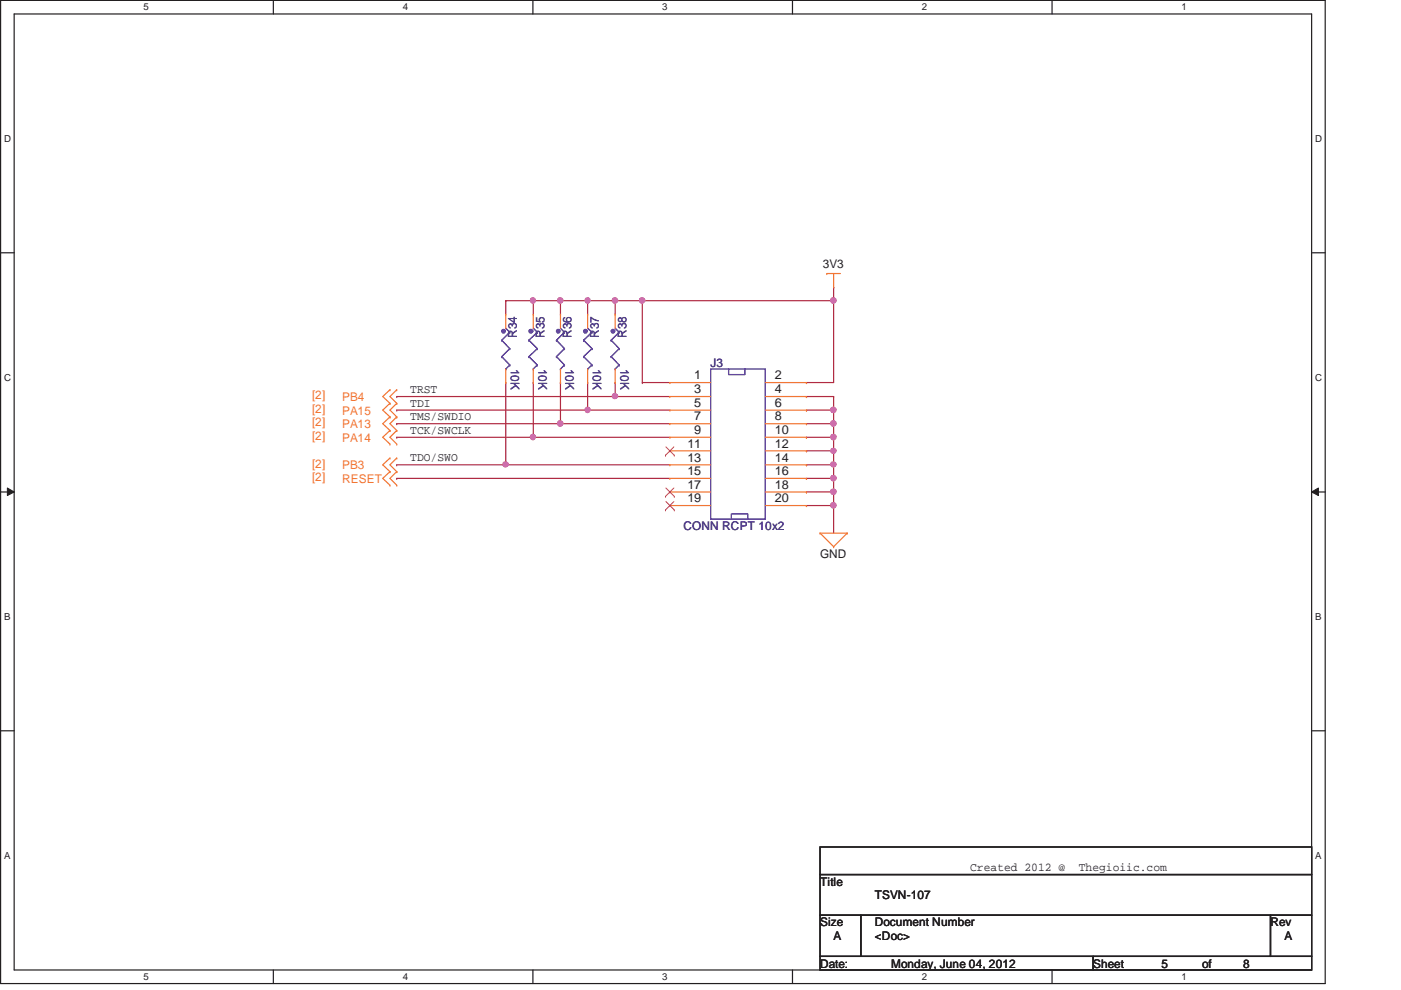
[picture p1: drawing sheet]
<svg xmlns="http://www.w3.org/2000/svg" width="297mm" height="210mm" viewBox="0 0 297 210" stroke-linecap="round" stroke-linejoin="round" font-family="sans-serif">
<path d="M.1 .1h280.9v208.4h-280.9zM3 3h275.1v202.7h-275.1z" fill="none" stroke="#221f20" stroke-width=".25"/>
<g fill="#fff">
<path d="M30.4 .4h1.1v2.3h-1.1z"/>
<path d="M30.4 206h1.1v2.3h-1.1z"/>
</g>
<path d="M58 .1v2.9M58 205.7v2.8" fill="none" stroke="#221f20" stroke-width=".25"/>
<g fill="#fff">
<path d="M85.4 .4h1.1v2.3h-1.1z"/>
<path d="M85.4 206h1.1v2.3h-1.1z"/>
</g>
<path d="M113 .1v2.9M113 205.7v2.8" fill="none" stroke="#221f20" stroke-width=".25"/>
<g fill="#fff">
<path d="M140.4 .4h1.1v2.3h-1.1z"/>
<path d="M140.4 206h1.1v2.3h-1.1z"/>
</g>
<path d="M168 .1v2.9M168 205.7v2.8" fill="none" stroke="#221f20" stroke-width=".25"/>
<g fill="#fff">
<path d="M195.5 .4h1.1v2.3h-1.1z"/>
<path d="M195.5 206h1.1v2.3h-1.1z"/>
</g>
<path d="M223.1 .1v2.9M223.1 205.7v2.8" fill="none" stroke="#221f20" stroke-width=".25"/>
<g fill="#fff">
<path d="M250.5 .4h1.1v2.3h-1.1z"/>
<path d="M250.5 206h1.1v2.3h-1.1z"/>
<path d="M.9 28.3h1.4v2.3h-1.4z"/>
<path d="M278.9 28.3h1.4v2.3h-1.4z"/>
<path d="M.9 78.9h1.4v2.3h-1.4z"/>
<path d="M278.9 78.9h1.4v2.3h-1.4z"/>
</g>
<path d="M.1 53.6h2.9M278.1 53.6h2.9" fill="none" stroke="#221f20" stroke-width=".25"/>
<g fill="#fff">
<path d="M.9 129.6h1.3v2.3h-1.3z"/>
<path d="M278.9 129.6h1.3v2.3h-1.3z"/>
</g>
<path d="M.1 104.3h2.9M278.1 104.3h2.9" fill="none" stroke="#221f20" stroke-width=".25"/>
<path d="M1.6 103.5l1.4 .8-1.4 .8z" fill="#221f20"/>
<path d="M1.6 103.5l1.4 .8-1.4 .8z" fill="none" stroke="#221f20" stroke-width=".21"/>
<path d="M278.1 104.3l1.4-.8v1.6z" fill="#221f20"/>
<path d="M278.1 104.3l1.4-.8v1.6z" fill="none" stroke="#221f20" stroke-width=".21"/>
<g fill="#fff">
<path d="M.9 180.3h1.3v2.2h-1.3z"/>
<path d="M278.9 180.3h1.2v2.2h-1.2z"/>
</g>
<path d="M.1 154.9h2.9M278.1 154.9h2.9" fill="none" stroke="#221f20" stroke-width=".25"/>
<path d="M130.4 84.1h.1M130.4 84.1h11.6" fill="none" stroke="#b02a42" stroke-width=".25"/>
<circle cx="130.4" cy="84" r=".55" fill="#cd6eab"/>
<circle cx="130.4" cy="84" r=".55" fill="none" stroke="#cd6eab" stroke-width=".25"/>
<path d="M124.6 87h.1M124.6 87h17.4" fill="none" stroke="#b02a42" stroke-width=".25"/>
<circle cx="124.6" cy="86.9" r=".54" fill="#cd6eab"/>
<circle cx="124.6" cy="86.9" r=".54" fill="none" stroke="#cd6eab" stroke-width=".25"/>
<path d="M118.8 89.8h.1M118.8 89.8h23.2" fill="none" stroke="#b02a42" stroke-width=".25"/>
<circle cx="118.8" cy="89.8" r=".57" fill="#cd6eab"/>
<circle cx="118.8" cy="89.8" r=".57" fill="none" stroke="#cd6eab" stroke-width=".25"/>
<path d="M113.1 92.7h.1M113.1 92.7h28.9" fill="none" stroke="#b02a42" stroke-width=".25"/>
<circle cx="113" cy="92.7" r=".54" fill="#cd6eab"/>
<circle cx="113" cy="92.7" r=".54" fill="none" stroke="#cd6eab" stroke-width=".25"/>
<path d="M107.2 98.6h.1M107.2 98.6h34.8" fill="none" stroke="#b02a42" stroke-width=".25"/>
<circle cx="107.2" cy="98.5" r=".55" fill="#cd6eab"/>
<circle cx="107.2" cy="98.5" r=".55" fill="none" stroke="#cd6eab" stroke-width=".25"/>
<path d="M171 84.1h.1M171 87h.1M171 84.1h5.7M171 87h5.7M176.7 84.1h.1M176.7 87h.1M176.7 84.1v5.7M84.1 101.4h.1M84.1 101.4h57.9" fill="none" stroke="#b02a42" stroke-width=".25"/>
<circle cx="176.7" cy="86.9" r=".57" fill="#cd6eab"/>
<circle cx="176.7" cy="86.9" r=".57" fill="none" stroke="#cd6eab" stroke-width=".25"/>
<path d="M171 89.8h.1M171 89.8h5.7M176.7 89.8h.1M176.7 89.8v2.9" fill="none" stroke="#b02a42" stroke-width=".25"/>
<circle cx="176.7" cy="89.8" r=".57" fill="#cd6eab"/>
<circle cx="176.7" cy="89.8" r=".57" fill="none" stroke="#cd6eab" stroke-width=".25"/>
<path d="M171 92.7h.1M171 92.7h5.7M176.7 92.7h.1M176.7 92.7v2.9" fill="none" stroke="#b02a42" stroke-width=".25"/>
<circle cx="176.7" cy="92.7" r=".57" fill="#cd6eab"/>
<circle cx="176.7" cy="92.7" r=".57" fill="none" stroke="#cd6eab" stroke-width=".25"/>
<path d="M171 95.6h.1M171 95.6h5.7M176.7 95.6h.1M176.7 95.6v3" fill="none" stroke="#b02a42" stroke-width=".25"/>
<circle cx="176.7" cy="95.6" r=".55" fill="#cd6eab"/>
<circle cx="176.7" cy="95.6" r=".55" fill="none" stroke="#cd6eab" stroke-width=".25"/>
<path d="M171 98.6h.1M171 98.6h5.7M176.7 98.6h.1M176.7 98.6v2.8" fill="none" stroke="#b02a42" stroke-width=".25"/>
<circle cx="176.7" cy="98.5" r=".55" fill="#cd6eab"/>
<circle cx="176.7" cy="98.5" r=".55" fill="none" stroke="#cd6eab" stroke-width=".25"/>
<path d="M171 101.4h.1M171 101.4h5.7M176.7 101.4h.1M176.7 101.4v2.9" fill="none" stroke="#b02a42" stroke-width=".25"/>
<circle cx="176.7" cy="101.4" r=".57" fill="#cd6eab"/>
<circle cx="176.7" cy="101.4" r=".57" fill="none" stroke="#cd6eab" stroke-width=".25"/>
<path d="M171 104.3h.1M171 104.3h5.7M176.7 107.2h.1M176.7 107.2v5.8" fill="none" stroke="#b02a42" stroke-width=".25"/>
<circle cx="176.7" cy="107.1" r=".57" fill="#cd6eab"/>
<circle cx="176.7" cy="107.1" r=".57" fill="none" stroke="#cd6eab" stroke-width=".25"/>
<path d="M136.2 63.8h.1M136.2 63.8h40.5M176.7 63.8h.1M176.7 63.8v17.3h-5.7M171 81.1h.1M171 107.2h.1M171 107.2h5.7" fill="none" stroke="#b02a42" stroke-width=".25"/>
<circle cx="176.7" cy="63.7" r=".57" fill="#cd6eab"/>
<circle cx="176.7" cy="63.7" r=".57" fill="none" stroke="#cd6eab" stroke-width=".25"/>
<path d="M130.4 63.8h.1M130.4 63.8h5.8M136.2 63.8h.1M136.2 63.8v17.3M176.7 60.9h.1M176.7 60.9v2.9M136.2 81.1h.1M136.2 81.1h5.8" fill="none" stroke="#b02a42" stroke-width=".25"/>
<circle cx="136.1" cy="63.7" r=".57" fill="#cd6eab"/>
<circle cx="136.1" cy="63.7" r=".57" fill="none" stroke="#cd6eab" stroke-width=".25"/>
<path d="M107.2 63.8h.1M107.2 63.8v2.8M107.2 63.8h11.6M113.1 63.8h.1M113.1 63.8v2.8M118.8 63.8h.1M118.8 63.8v2.8" fill="none" stroke="#b02a42" stroke-width=".25"/>
<circle cx="113" cy="63.7" r=".54" fill="#cd6eab"/>
<circle cx="113" cy="63.7" r=".54" fill="none" stroke="#cd6eab" stroke-width=".25"/>
<path d="M118.8 63.8h.1M118.8 63.8h5.8M124.6 63.8h.1M124.6 63.8v2.8" fill="none" stroke="#b02a42" stroke-width=".25"/>
<circle cx="118.8" cy="63.7" r=".57" fill="#cd6eab"/>
<circle cx="118.8" cy="63.7" r=".57" fill="none" stroke="#cd6eab" stroke-width=".25"/>
<path d="M130.4 63.8h.1M130.4 63.8v2.8" fill="none" stroke="#b02a42" stroke-width=".25"/>
<circle cx="130.4" cy="63.7" r=".57" fill="#cd6eab"/>
<circle cx="130.4" cy="63.7" r=".57" fill="none" stroke="#cd6eab" stroke-width=".25"/>
<path d="M124.6 63.8h.1M124.6 63.8h5.8" fill="none" stroke="#b02a42" stroke-width=".25"/>
<circle cx="124.6" cy="63.7" r=".54" fill="#cd6eab"/>
<circle cx="124.6" cy="63.7" r=".54" fill="none" stroke="#cd6eab" stroke-width=".25"/>
<g fill="none" stroke="#b02a42" stroke-width=".25">
<path d="M84.1 84.1h.1M84.1 87h.1M84.1 89.8h.1M84.1 92.7h.1M84.1 98.6h.1M107.2 81.1h.1M107.2 81.1v17.5h-23.1M113.1 81.1h.1M113.1 81.1v11.6h-29M118.8 81.1h.1M118.8 81.1v8.7h-34.7M124.6 81.1h.1"/>
<path d="M124.6 81.1v5.9h-40.5M130.4 81.1h.1M130.4 81.1v3h-46.3M176.7 104.3h.1M176.7 104.3v2.9"/>
</g>
<circle cx="176.7" cy="104.3" r=".57" fill="#cd6eab"/>
<circle cx="176.7" cy="104.3" r=".57" fill="none" stroke="#cd6eab" stroke-width=".25"/>
<g fill="none" stroke="#f27633" stroke-width=".25">
<path d="M175.3 58h.1M175.3 58h2.9M176.7 58v2.9M176.7 60.9h.1M82.7 91.3h.1M82.7 88.4h.1M82.7 94.2h.1M82.7 85.5h.1M82.7 100h.1M82.7 97.1h.1M82.7 82.6h.1M82.7 88.4l-1.5 1.4 1.5 1.5"/>
<path d="M82.7 91.3l-1.5 1.4 1.5 1.5M82.7 85.5l-1.5 1.5 1.5 1.4M82.7 97.1l-1.5 1.5 1.5 1.4M82.7 82.6l-1.5 1.5 1.5 1.4M82.7 100l-1.5 1.4 1.5 1.5M84.1 91.3h.1M84.1 88.4h.1M84.1 94.2h.1M84.1 85.5h.1M84.1 100h.1M84.1 97.1h.1M84.1 82.6h.1"/>
<path d="M84.1 88.4l-1.4 1.4 1.4 1.5M84.1 91.3l-1.4 1.4 1.4 1.5M84.1 85.5l-1.4 1.5 1.4 1.4M84.1 97.1l-1.4 1.5 1.4 1.4M84.1 82.6l-1.4 1.5 1.4 1.4M84.1 100l-1.4 1.4 1.4 1.5M82.7 102.9h.1M84.1 102.9h.1M173.9 113h.1M173.9 113h5.7M173.9 113l2.8 2.9M176.7 115.9h.1"/>
<path d="M179.6 113h.1M179.6 113l-2.9 2.9"/>
</g>
<path d="M173.9 179.6h104.2v5.8h-104.2zM173.9 185.4h104.2v8.7h-104.2zM173.9 194.1h8.6v8.7h-8.6zM182.5 194.1h86.9v8.7h-86.9zM269.4 194.1h8.7v8.7h-8.7zM173.9 202.8h57.9v2.9h-57.9zM231.8 202.8h46.3v2.9h-46.3z" fill="none" stroke="#221f20" stroke-width=".25"/>
<path d="M112.1 72.1h.1M112.1 75.6h.1M112.1 72.1l1.8 1.8M112.1 75.6l1.8 1.8M113.1 78.2h.1M113.1 69.6l.8 .8M113.9 70.4h.1M113.9 73.9h.1M113.9 77.4h.1M113.9 70.4l-1.8 1.7M113.9 73.9l-1.8 1.7M113.9 77.4l-.8 .8" fill="none" stroke="#63489d" stroke-width=".25"/>
<circle cx="112.6" cy="70.2" r=".4" fill="#63489d"/>
<g fill="none" stroke="#63489d" stroke-width=".25">
<path d="M112.1 72.1h.1M112.1 75.6h.1M112.1 72.1l1.8 1.8M112.1 75.6l1.8 1.8M113.1 78.2h.1M113.1 69.6l.8 .8M113.9 70.4h.1M113.9 73.9h.1M113.9 77.4h.1M113.9 70.4l-1.8 1.7M113.9 73.9l-1.8 1.7M113.9 77.4l-.8 .8"/>
<circle cx="112.6" cy="70.2" r=".4"/>
</g>
<circle cx="112.6" cy="70.2" r=".4" fill="#63489d"/>
<g fill="none" stroke="#63489d" stroke-width=".25">
<path d="M129.6 72.1h.1M129.6 75.6h.1M129.6 72.1l1.7 1.8M129.6 75.6l1.7 1.8M130.4 78.2h.1M130.4 69.6l.9 .8M131.3 70.4h.1M131.3 73.9h.1M131.3 77.4h.1M131.3 70.4l-1.7 1.7M131.3 73.9l-1.7 1.7M131.3 77.4l-.9 .8"/>
<circle cx="112.6" cy="70.2" r=".4"/>
</g>
<path d="M113.1 66.6h.1M113.1 66.6v3M113.1 78.2v2.9M113.1 81.1h.1" fill="none" stroke="#f27633" stroke-width=".25"/>
<circle cx="130" cy="70.2" r=".38" fill="#63489d"/>
<g fill="none" stroke="#63489d" stroke-width=".25">
<path d="M129.6 72.1h.1M129.6 75.6h.1M129.6 72.1l1.7 1.8M129.6 75.6l1.7 1.8M130.4 78.2h.1M130.4 69.6l.9 .8M131.3 70.4h.1M131.3 73.9h.1M131.3 77.4h.1M131.3 70.4l-1.7 1.7M131.3 73.9l-1.7 1.7M131.3 77.4l-.9 .8"/>
<circle cx="130" cy="70.2" r=".38"/>
</g>
<circle cx="130" cy="70.2" r=".38" fill="#63489d"/>
<g fill="none" stroke="#63489d" stroke-width=".25">
<path d="M118 72.1h.1M118 75.6h.1M118 72.1l1.7 1.8M118 75.6l1.7 1.8M118.8 78.2h.1M118.8 69.6l.9 .8M119.7 70.4h.1M119.7 73.9h.1M119.7 77.4h.1M119.7 70.4l-1.7 1.7M119.7 73.9l-1.7 1.7M119.7 77.4l-.9 .8"/>
<circle cx="130" cy="70.2" r=".38"/>
</g>
<path d="M130.4 66.6h.1M130.4 66.6v3M130.4 78.2v2.9M130.4 81.1h.1" fill="none" stroke="#f27633" stroke-width=".25"/>
<circle cx="118.4" cy="70.2" r=".38" fill="#63489d"/>
<g fill="none" stroke="#63489d" stroke-width=".25">
<path d="M118 72.1h.1M118 75.6h.1M118 72.1l1.7 1.8M118 75.6l1.7 1.8M118.8 78.2h.1M118.8 69.6l.9 .8M119.7 70.4h.1M119.7 73.9h.1M119.7 77.4h.1M119.7 70.4l-1.7 1.7M119.7 73.9l-1.7 1.7M119.7 77.4l-.9 .8"/>
<circle cx="118.4" cy="70.2" r=".38"/>
</g>
<circle cx="118.4" cy="70.2" r=".38" fill="#63489d"/>
<g fill="none" stroke="#63489d" stroke-width=".25">
<path d="M123.7 72.1h.1M123.7 75.6h.1M123.7 72.1l1.8 1.8M123.7 75.6l1.8 1.8M124.6 78.2h.1M124.6 69.6l.9 .8M125.5 70.4h.1M125.5 73.9h.1M125.5 77.4h.1M125.5 70.4l-1.8 1.7M125.5 73.9l-1.8 1.7M125.5 77.4l-.9 .8"/>
<path d="M150.7 78.2h11.6v31.9h-11.6zM154.5 78.2v1.2h3.4v-1.2M155.1 110.1v-1.1h3.4v1.1"/>
<circle cx="118.4" cy="70.2" r=".38"/>
</g>
<g fill="none" stroke="#f27633" stroke-width=".25">
<path d="M118.8 66.6h.1M118.8 66.6v3M118.8 78.2v2.9M118.8 81.1h.1M142 81.1h.1M142 84.1h.1M142 87h.1M142 89.8h.1M142 92.7h.1M142 95.6h.1M142 98.6h.1M142 81.1h8.7"/>
<path d="M142 84.1h8.7M142 87h8.7M142 89.8h8.7M142 92.7h8.7M142 95.6h8.7M142 98.6h8.7M162.3 81.1h8.7M162.3 84.1h8.7M162.3 87h8.7M162.3 89.8h8.7M162.3 92.7h8.7M162.3 95.6h8.7"/>
<path d="M162.3 98.6h8.7M171 81.1h.1M171 84.1h.1M171 87h.1M171 89.8h.1M171 92.7h.1M171 95.6h.1M171 98.6h.1M142 101.4h.1M142 104.3h.1M142 107.2h.1M142 101.4h8.7"/>
<path d="M142 104.3h8.7M142 107.2h8.7M162.3 101.4h8.7M162.3 104.3h8.7M162.3 107.2h8.7M171 101.4h.1M171 104.3h.1M171 107.2h.1"/>
</g>
<path d="M141.1 96.5h.1M141.2 94.7l1.8 1.8M142.9 94.7l-1.8 1.8M143 96.5h.1M141.1 105.2h.1M141.1 108.1h.1M141.2 103.5l1.8 1.7M141.2 106.3l1.8 1.8M142.9 103.5l-1.8 1.7M142.9 106.3l-1.8 1.8M143 105.2h.1M143 108.1h.1" fill="none" stroke="#ab6033" stroke-width=".21"/>
<circle cx="124.1" cy="70.2" r=".38" fill="#63489d"/>
<g fill="none" stroke="#63489d" stroke-width=".25">
<path d="M123.7 72.1h.1M123.7 75.6h.1M123.7 72.1l1.8 1.8M123.7 75.6l1.8 1.8M124.6 78.2h.1M124.6 69.6l.9 .8M125.5 70.4h.1M125.5 73.9h.1M125.5 77.4h.1M125.5 70.4l-1.8 1.7M125.5 73.9l-1.8 1.7M125.5 77.4l-.9 .8"/>
<circle cx="124.1" cy="70.2" r=".38"/>
</g>
<circle cx="124.1" cy="70.2" r=".38" fill="#63489d"/>
<g fill="none" stroke="#63489d" stroke-width=".25">
<path d="M106.4 72.1h.1M106.4 75.6h.1M106.4 72.1l1.7 1.8M106.4 75.6l1.7 1.8M107.2 78.2h.1M107.2 69.6l.9 .8M108.1 70.4h.1M108.1 73.9h.1M108.1 77.4h.1M108.1 70.4l-1.7 1.7M108.1 73.9l-1.7 1.7M108.1 77.4l-.9 .8"/>
<circle cx="124.1" cy="70.2" r=".38"/>
</g>
<path d="M124.6 66.6h.1M124.6 66.6v3M124.6 78.2v2.9M124.6 81.1h.1" fill="none" stroke="#f27633" stroke-width=".25"/>
<circle cx="106.8" cy="70.2" r=".38" fill="#63489d"/>
<g fill="none" stroke="#63489d" stroke-width=".25">
<path d="M106.4 72.1h.1M106.4 75.6h.1M106.4 72.1l1.7 1.8M106.4 75.6l1.7 1.8M107.2 78.2h.1M107.2 69.6l.9 .8M108.1 70.4h.1M108.1 73.9h.1M108.1 77.4h.1M108.1 70.4l-1.7 1.7M108.1 73.9l-1.7 1.7M108.1 77.4l-.9 .8"/>
<circle cx="106.8" cy="70.2" r=".38"/>
</g>
<circle cx="106.8" cy="70.2" r=".38" fill="#63489d"/>
<circle cx="106.8" cy="70.2" r=".38" fill="none" stroke="#63489d" stroke-width=".25"/>
<path d="M107.2 66.6h.1M107.2 66.6v3M107.2 78.2v2.9M107.2 81.1h.1" fill="none" stroke="#f27633" stroke-width=".25"/>
<circle cx="130.4" cy="84" r=".55" fill="#cd6eab"/>
<circle cx="130.4" cy="84" r=".55" fill="none" stroke="#cd6eab" stroke-width=".25"/>
<circle cx="124.6" cy="86.9" r=".54" fill="#cd6eab"/>
<circle cx="124.6" cy="86.9" r=".54" fill="none" stroke="#cd6eab" stroke-width=".25"/>
<circle cx="118.8" cy="89.8" r=".57" fill="#cd6eab"/>
<circle cx="118.8" cy="89.8" r=".57" fill="none" stroke="#cd6eab" stroke-width=".25"/>
<circle cx="113" cy="92.7" r=".54" fill="#cd6eab"/>
<circle cx="113" cy="92.7" r=".54" fill="none" stroke="#cd6eab" stroke-width=".25"/>
<circle cx="107.2" cy="98.5" r=".55" fill="#cd6eab"/>
<circle cx="107.2" cy="98.5" r=".55" fill="none" stroke="#cd6eab" stroke-width=".25"/>
<circle cx="176.7" cy="86.9" r=".57" fill="#cd6eab"/>
<circle cx="176.7" cy="86.9" r=".57" fill="none" stroke="#cd6eab" stroke-width=".25"/>
<circle cx="176.7" cy="89.8" r=".57" fill="#cd6eab"/>
<circle cx="176.7" cy="89.8" r=".57" fill="none" stroke="#cd6eab" stroke-width=".25"/>
<circle cx="176.7" cy="92.7" r=".57" fill="#cd6eab"/>
<circle cx="176.7" cy="92.7" r=".57" fill="none" stroke="#cd6eab" stroke-width=".25"/>
<circle cx="176.7" cy="95.6" r=".55" fill="#cd6eab"/>
<circle cx="176.7" cy="95.6" r=".55" fill="none" stroke="#cd6eab" stroke-width=".25"/>
<circle cx="176.7" cy="98.5" r=".55" fill="#cd6eab"/>
<circle cx="176.7" cy="98.5" r=".55" fill="none" stroke="#cd6eab" stroke-width=".25"/>
<circle cx="176.7" cy="101.4" r=".57" fill="#cd6eab"/>
<circle cx="176.7" cy="101.4" r=".57" fill="none" stroke="#cd6eab" stroke-width=".25"/>
<circle cx="176.7" cy="107.1" r=".57" fill="#cd6eab"/>
<circle cx="176.7" cy="107.1" r=".57" fill="none" stroke="#cd6eab" stroke-width=".25"/>
<circle cx="176.7" cy="63.7" r=".57" fill="#cd6eab"/>
<circle cx="176.7" cy="63.7" r=".57" fill="none" stroke="#cd6eab" stroke-width=".25"/>
<circle cx="136.1" cy="63.7" r=".57" fill="#cd6eab"/>
<circle cx="136.1" cy="63.7" r=".57" fill="none" stroke="#cd6eab" stroke-width=".25"/>
<circle cx="113" cy="63.7" r=".54" fill="#cd6eab"/>
<circle cx="113" cy="63.7" r=".54" fill="none" stroke="#cd6eab" stroke-width=".25"/>
<circle cx="118.8" cy="63.7" r=".57" fill="#cd6eab"/>
<circle cx="118.8" cy="63.7" r=".57" fill="none" stroke="#cd6eab" stroke-width=".25"/>
<circle cx="130.4" cy="63.7" r=".57" fill="#cd6eab"/>
<circle cx="130.4" cy="63.7" r=".57" fill="none" stroke="#cd6eab" stroke-width=".25"/>
<circle cx="124.6" cy="63.7" r=".54" fill="#cd6eab"/>
<circle cx="124.6" cy="63.7" r=".54" fill="none" stroke="#cd6eab" stroke-width=".25"/>
<circle cx="176.7" cy="104.3" r=".57" fill="#cd6eab"/>
<circle cx="176.7" cy="104.3" r=".57" fill="none" stroke="#cd6eab" stroke-width=".25"/>
<g font-size="2.6" fill="#221f20">
<text x="147.2" y="80.4">1</text>
<text x="147.2" y="83.4">3</text>
<text x="164.3" y="80.4">2</text>
<text x="164.3" y="83.4">4</text>
<text x="147.2" y="86.3">5</text>
<text x="147.2" y="89.2">7</text>
<text x="164.3" y="86.3">6</text>
<text x="164.3" y="89.2">8</text>
<text x="145.8" y="94.9">11</text>
<text x="147.2" y="92">9</text>
<text x="164.3" y="92">10</text>
<text x="164.3" y="94.9">12</text>
<text x="145.8" y="97.9">13</text>
<text x="145.8" y="100.8">15</text>
<text x="164.3" y="97.9">14</text>
<text x="164.3" y="100.8">16</text>
<text x="145.8" y="103.6">17</text>
<text x="145.8" y="106.5">19</text>
<text x="164.3" y="103.6">18</text>
<text x="164.3" y="106.5">20</text>
</g>
<g font-size="2.5" fill="#221f20">
<text x="174.5" y="56.9">3V3</text>
<text x="87" y="83.2">TRST</text>
<text x="87" y="89.1">TMS/SWDIO</text>
<text x="87" y="86.2">TDI</text>
<text x="87" y="91.9">TCK/SWCLK</text>
<text x="87" y="97.7">TDO/SWO</text>
<text x="173.9" y="118.3">GND</text>
<text x="205.7" y="184.6">Created 2012 @</text>
<text x="228.7" y="184.6">Thegioiic.com</text>
<text x="173.9" y="187.8">Title</text>
<text x="185.5" y="190.7">TSVN-107</text>
<text x="173.9" y="196.4">Size</text>
<text x="185.5" y="196.4">Document Number</text>
<text x="269.4" y="196.4">Rev</text>
<text x="176.7" y="199.3">A</text>
<text x="185.5" y="199.3">&lt;Doc&gt;</text>
<text x="272.3" y="199.3">A</text>
<text x="173.9" y="205.1">Date:</text>
<text x="188.9" y="205.1">Monday, June 04, 2012</text>
<text x="231.8" y="205.1">Sheet</text>
<text x="246.3" y="205.1">5</text>
<text x="254.9" y="205.1">of</text>
<text x="263.6" y="205.1">8</text>
</g>
<g font-size="2.5" fill="#42337d">
<text x="109.6" y="71.6" transform="rotate(-90 109.6 71.6)">R34</text>
<text x="115.4" y="71.6" transform="rotate(-90 115.4 71.6)">R35</text>
<text x="121.2" y="71.6" transform="rotate(-90 121.2 71.6)">R36</text>
<text x="127" y="71.6" transform="rotate(-90 127 71.6)">R37</text>
<text x="132.8" y="71.6" transform="rotate(-90 132.8 71.6)">R38</text>
<text x="150.7" y="77.7">J3</text>
<text x="108.3" y="78.2" transform="rotate(90 108.3 78.2)">10K</text>
<text x="114.2" y="78.2" transform="rotate(90 114.2 78.2)">10K</text>
<text x="119.9" y="78.2" transform="rotate(90 119.9 78.2)">10K</text>
<text x="125.7" y="78.2" transform="rotate(90 125.7 78.2)">10K</text>
<text x="131.5" y="78.2" transform="rotate(90 131.5 78.2)">10K</text>
<text x="144.9" y="112.4">CONN RCPT 10x2</text>
</g>
<g font-size="2.5" fill="#f27633">
<text x="66.2" y="87.5">[2]</text>
<text x="66.2" y="84.7">[2]</text>
<text x="72.5" y="87.9">PA15</text>
<text x="72.5" y="85">PB4</text>
<text x="66.2" y="90.4">[2]</text>
<text x="66.2" y="93.4">[2]</text>
<text x="72.5" y="90.8">PA13</text>
<text x="72.5" y="93.6">PA14</text>
<text x="66.2" y="99.1">[2]</text>
<text x="72.5" y="99.5">PB3</text>
<text x="66.2" y="102">[2]</text>
<text x="72.5" y="102.4">RESET</text>
</g>
<g font-size="2" fill="#221f20">
<text x="30.4" y="2.2">5</text>
<text x="85.4" y="2.2">4</text>
<text x="140.4" y="2.2">3</text>
<text x="195.4" y="2.2">2</text>
<text x="250.5" y="2.2">1</text>
<text x=".9" y="30.1">D</text>
<text x="278.8" y="30.1">D</text>
<text x=".9" y="80.7">C</text>
<text x="278.8" y="80.7">C</text>
<text x=".9" y="131.4">B</text>
<text x="278.8" y="131.4">B</text>
<text x=".9" y="182">A</text>
<text x="278.8" y="182">A</text>
<text x="30.4" y="207.8">5</text>
<text x="85.4" y="207.8">4</text>
<text x="140.4" y="207.8">3</text>
<text x="195.4" y="207.8">2</text>
<text x="250.5" y="207.8">1</text>
</g>
</svg>
